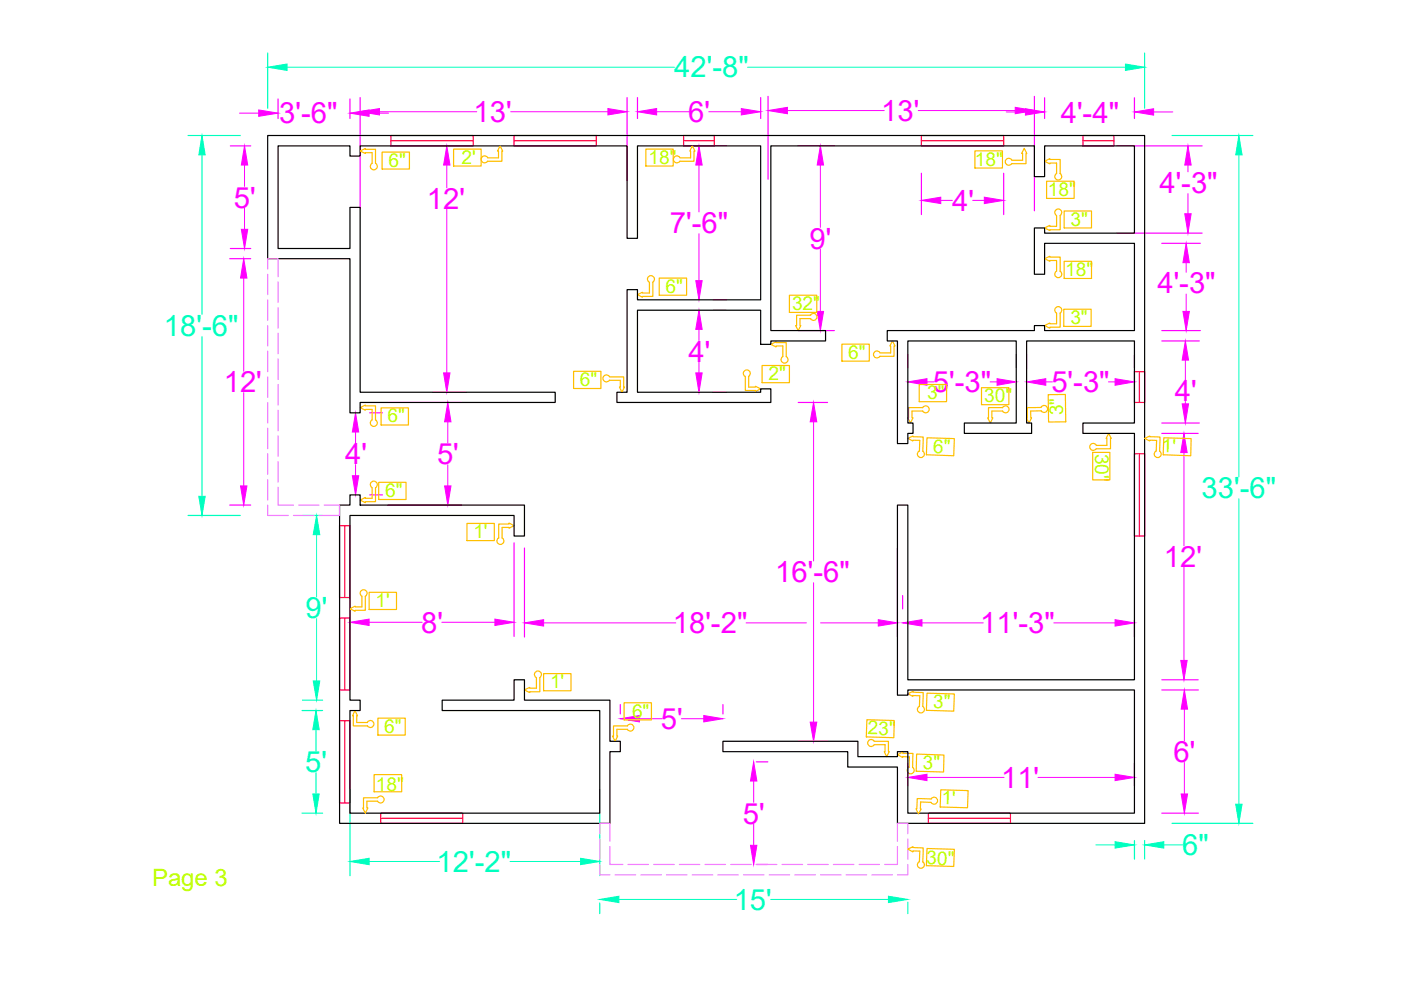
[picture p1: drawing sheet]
<svg xmlns="http://www.w3.org/2000/svg" width="297mm" height="210mm" viewBox="0 0 297 210" stroke-linecap="round" stroke-linejoin="round" font-family="sans-serif">
<!-- layer: Anno-Dims-02 -->
<g fill="none" stroke="#00ffbf" stroke-width=".25">
<path d="M56.8 11.2v11.7M242.7 11.2v11.7M39.9 28.7h11.1M248.5 28.7h17.1M39.9 109.3h11.1M64.1 109.3h4.3M64 150.7h4.4M64.1 148.4h4.3M64 172.4h4.4M74.2 167.3v18.4M127.2 167.3v18.4M240.5 178.2v3.9"/>
<path d="M242.7 178.2v3.9M248.5 174.6h17.1M127.2 191.5v2.2M192.5 191.3v2.4"/>
</g>
<g fill="none" stroke="#00ffbf" stroke-width=".21">
<path d="M60.9 14.3h82.1M158.5 14.3h80.1M42.8 32.8v33.9M262.7 32.8v68.3M42.8 71.3v33.9M67.1 113.4v13.2M262.7 105.7v64.8M67.1 131.2v13.2M67 154.7v4.5M67 163.8v4.5M232.4 179.1h4M246.7 179.1h4.2"/>
<path d="M78.3 182.7h14.9M108.1 182.7h15M131.2 190.7h25M163.4 190.7h25"/>
</g>
<g fill="#00ffbf" stroke="#00ffbf" stroke-width=".21">
<path d="M56.8 14.3l4.1-.7v1.3z"/>
<path d="M238.6 13.6l4.1 .7-4.1 .6z"/>
<path d="M262.7 28.7l.6 4.1h-1.3z"/>
<path d="M262 170.5h1.3l-.6 4.1z"/>
<path d="M236.4 178.5l4.1 .6-4.1 .7z"/>
<path d="M242.7 179.1l4-.6v1.3z"/>
<path d="M74.2 182.7l4.1-.7v1.3z"/>
<path d="M123.1 182l4.1 .7-4.1 .6z"/>
<path d="M42.8 28.7l.7 4.1h-1.4z"/>
<path d="M42.1 105.2h1.4l-.7 4.1z"/>
<path d="M67.1 109.3l.7 4.1h-1.4z"/>
<path d="M66.4 144.4h1.4l-.7 4z"/>
<path d="M67 150.7l.7 4h-1.4z"/>
<path d="M66.3 168.3h1.4l-.7 4.1z"/>
<path d="M127.2 190.7l4-.7v1.4z"/>
<path d="M188.4 190l4.1 .7-4.1 .7z"/>
</g>
<!-- layer: Windows-01 -->
<g fill="none" stroke="#ff003f" stroke-width=".25">
<path d="M82.9 28.7h17.4v2.2h-17.4zM82.9 29.8h17.4M109 28.7h17.4v2.2h-17.4zM109 29.8h17.4M144.9 28.7h6.6v2.2h-6.6zM144.9 29.8h6.6M195.4 28.7h17.4v2.2h-17.4zM195.4 29.8h17.4M229.6 28.7h6.6v2.2h-6.6zM229.6 29.8h6.6M240.5 78.8h2.2v6.5h-2.2zM241.6 78.8v6.5"/>
<path d="M240.5 96.2h2.2v17.5h-2.2zM241.6 96.2v17.5M72 111.4h2.2v15.3h-2.2zM73.1 111.4v15.3M72 131h2.2v15.3h-2.2zM73.1 131v15.3M72 152.8h2.2v17.5h-2.2zM73.1 152.8v17.5M80.7 172.4h17.4v2.2h-17.4zM80.7 173.5h17.4M196.8 172.4h17.4v2.2h-17.4zM196.8 173.5h17.4"/>
</g>
<!-- layer: Anno-Dims-01 -->
<g fill="none" stroke="#f0f" stroke-width=".25">
<path d="M48.8 30.9h4.4M59 21v4.1M74.2 21v4.1M76.4 20.7v23.5M91.7 30.9h7.1M133 20.7v17.7M135.2 20.7v4.4M151.2 30.9h2.8M161.3 20.7v4.4M162.8 20.4v17.6M169.2 30.9h7.7M195.4 36.7v8.8"/>
<path d="M212.8 36.7v8.8M219.3 20.4v24.3M221.5 20.7v4.4M236.8 30.9h18.1M240.5 20.7v4.4M48.7 54.8h4.5M48.8 52.7h4.4M236.8 49.4h18.1M246.3 51.6h8.2M151.2 63.6h2.8M151.2 65.8h2.8M169.2 70.1h7.7"/>
<path d="M192.5 75.2v2.8M215.5 75.2v2.8M217.7 75.2v2.8M240.5 75.2v2.8M246.3 70.1h8.2M246.3 72.3h8M78.4 87.5h2.7M82.2 85.3h15.7M91.7 83.2h7.1M151.2 83.2h2.8M169.2 85.3h6.3M246.3 89.7h8"/>
<path d="M246.3 91.9h7.7M48.7 107.1h4.5M74.2 115.1v19.8M78.4 104.9h2.7M82.2 107.1h15.7M109 115.1v19.8M111.2 116.2v18.9M190.3 116.2v18.9M191.4 126.3v2.8M240.5 131.4v3.7M131.5 149.4v2M153.3 149.4v2"/>
<path d="M169.2 157.2h6.3M246.3 146.3h7.8M246.3 144.1h7.7M160.3 161.5h2.5M192.5 161.8v4.8M240.5 161.8v4.8M246.3 172.4h7.8M160.3 183.3h2.5"/>
</g>
<g fill="none" stroke="#f0f" stroke-width=".21">
<path d="M50.8 24h4M51.8 35v4.5M78.3 24h4.1M80.5 23.7h20.6M94.7 35v4.8M108.3 23.7h20.6M139.2 23.7h6.9M148.2 35v9.9M150.3 23.7h6.9M166.9 23.4h20.6M173.9 35v13.2M194.7 23.4h20.6"/>
<path d="M213.3 23.7h4.1M244.6 23.7h4.1M251.9 35v1.4M51.7 59v19.7M51.8 44.1v4.5M94.7 44.4v34.7M148.2 49.6v9.9M173.9 52.8v13.2M199.5 42.5h2.4M206.2 42.5h2.5M251.5 55.7v2M251.9 41v4.3"/>
<path d="M148.2 69.8v2.4M148.2 76.7v2.4M251.3 76.4v4.2M251.5 62.3v3.7M51.7 83.3v19.7M75.4 91.6v2.4M75.4 98.5v2.4M94.9 89.4v4.5M94.9 98.5v4.5M172.5 89.4v29.5M196.5 81h1.5M209.9 81h1.5"/>
<path d="M221.7 81h1.4M235 81h1.4M251 96v19.7M251.3 85.1v.5M78.3 131.9h11.2M93.7 131.9h11.2M115.3 132.1h28M158.2 132.1h12.8M172.5 123.6v29.5M174 132.1h12.2M195.5 132.1h13M223.4 132.1h13"/>
<path d="M251 120.3v19.7M135.6 152.4h4.7M144.5 152.4h4.7M251.1 150.4v6.6M159.8 165.6v4.5M159.8 174.7v4.5M196.5 164.8h16.4M220.1 164.8h16.3M251.1 161.7v6.6"/>
</g>
<g fill="#f0f" stroke="#f0f" stroke-width=".21">
<path d="M128.9 23l4.1 .7-4.1 .7z"/>
<path d="M76.4 23.7l4.1-.7v1.4z"/>
<path d="M94.7 30.9l.7 4.1h-1.3z"/>
<path d="M94.1 79.1h1.3l-.7 4.1z"/>
<path d="M162.8 23.4l4.1-.6v1.3z"/>
<path d="M215.3 22.8l4 .6-4 .7z"/>
<path d="M173.9 30.9l.7 4.1h-1.3z"/>
<path d="M173.3 66h1.3l-.7 4.1z"/>
<path d="M191.4 132.1l4.1-.7v1.3z"/>
<path d="M236.4 131.4l4.1 .7-4.1 .6z"/>
<path d="M192.5 164.8l4-.6v1.3z"/>
<path d="M236.4 164.2l4.1 .6-4.1 .7z"/>
<path d="M111.2 132.1l4.1-.7v1.3z"/>
<path d="M186.2 131.4l4.1 .7-4.1 .6z"/>
<path d="M172.5 85.3l.7 4.1h-1.4z"/>
<path d="M171.8 153.1h1.4l-.7 4.1z"/>
<path d="M74.2 131.9l4.1-.6v1.3z"/>
<path d="M104.9 131.3l4.1 .6-4.1 .7z"/>
<path d="M94.9 85.3l.7 4.1h-1.3z"/>
<path d="M94.3 103h1.3l-.7 4.1z"/>
<path d="M75.4 87.5l.7 4.1h-1.4z"/>
<path d="M74.7 100.9h1.4l-.7 4z"/>
<path d="M131.5 152.4l4.1-.7v1.4z"/>
<path d="M149.2 151.7l4.1 .7-4.1 .7z"/>
<path d="M159.8 161.5l.7 4.1h-1.4z"/>
<path d="M159.1 179.2h1.4l-.7 4.1z"/>
<path d="M157.2 23l4.1 .7-4.1 .7z"/>
<path d="M135.2 23.7l4-.7v1.4z"/>
<path d="M192.5 81l4-.7v1.4z"/>
<path d="M211.4 80.3l4.1 .7-4.1 .7z"/>
<path d="M217.7 81l4-.7v1.4z"/>
<path d="M236.4 80.3l4.1 .7-4.1 .7z"/>
<path d="M251.3 72.3l.7 4.1h-1.4z"/>
<path d="M250.6 85.6h1.4l-.7 4.1z"/>
<path d="M217.4 23.1l4.1 .6-4.1 .7z"/>
<path d="M240.5 23.7l4.1-.6v1.3z"/>
<path d="M251.9 30.9l.6 4.1h-1.3z"/>
<path d="M251.2 45.3h1.3l-.6 4.1z"/>
<path d="M251.5 51.6l.7 4.1h-1.4z"/>
<path d="M250.8 66h1.4l-.7 4.1z"/>
<path d="M74.2 24l4.1-.7v1.4z"/>
<path d="M54.8 23.3l4.2 .7-4.2 .7z"/>
<path d="M251.1 146.3l.7 4.1h-1.4z"/>
<path d="M250.4 168.3h1.4l-.7 4.1z"/>
<path d="M251 91.9l.7 4.1h-1.4z"/>
<path d="M250.3 140h1.4l-.7 4.1z"/>
<path d="M51.8 30.9l.7 4.1h-1.3z"/>
<path d="M51.2 48.6h1.3l-.7 4.1z"/>
<path d="M51.7 54.8l.7 4.2h-1.4z"/>
<path d="M51 103h1.4l-.7 4.1z"/>
<path d="M148.2 30.9l.7 4.1h-1.4z"/>
<path d="M147.5 59.5h1.4l-.7 4.1z"/>
<path d="M148.2 65.8l.7 4h-1.4z"/>
<path d="M147.5 79.1h1.4l-.7 4.1z"/>
<path d="M208.7 41.8l4.1 .7-4.1 .7z"/>
<path d="M195.4 42.5l4.1-.7v1.4z"/>
</g>
<!-- layer: Multileaders -->
<g fill="none" stroke="#ffbf00" stroke-width=".25">
<path d="M78.9 34.6a.74 .74 0 0 0-.2 1.1 .74 .74 0 0 0 1.1 0 .74 .74 0 0 0-.2-1.1M78.9 34.7v-2.3h-1.4v.1l-1.1-.5 1.1-.5v.2h2.1v3M81 32.2h5.8v3.6h-5.8zM96.2 31.6h5.8v3.6h-5.8zM103.4 33.4a.74 .74 0 0 0-1.1-.2 .74 .74 0 0 0 0 1.2 .74 .74 0 0 0 1.1-.2M103.4 33.5h2.3v-1.5h-.2l.5-1.1 .6 1.1h-.2v2.2h-3M136.9 31.6h5.8v3.6h-5.8zM144.2 33.4a.74 .74 0 0 0-1.2-.2 .74 .74 0 0 0 0 1.2 .74 .74 0 0 0 1.2-.2M144.2 33.5h2.2v-1.5h-.2l.6-1.1 .5 1.1h-.2v2.2h-2.9M206.7 32h5.8v3.6h-5.8zM214.5 33.9a.74 .74 0 0 0-1.1-.2 .74 .74 0 0 0 0 1.2 .74 .74 0 0 0 1.1-.2M214.5 34h2.3v-1.5h-.2l.6-1.1 .5 1.1h-.2v2.2h-3"/>
<path d="M221.9 38.4h5.8v3.7h-5.8zM224 36.8a.74 .74 0 0 0-.2 1.1 .74 .74 0 0 0 1.1 0 .74 .74 0 0 0-.2-1.1M224 36.8v-2.2h-1.4v.1l-1.1-.5 1.1-.6v.2h2.2v3M137.6 59.8a.75 .75 0 0 1-.1-1.1 .75 .75 0 0 1 1.1 0 .75 .75 0 0 1-.2 1.1v3.1h-2.2v.1l-1-.5 1-.5v.1h1.5v-2.3M139.8 59h5.8v3.6h-5.8zM224.7 45.7a.74 .74 0 0 0 .2-1.1 .74 .74 0 0 0-1.1 0 .74 .74 0 0 0 .2 1.1v2.3h-1.4v-.2l-1.1 .5 1.1 .6v-.2h2.2v-3M224.7 57.5a.73 .73 0 0 1 .3 1.1 .73 .73 0 0 1-1.1 0 .73 .73 0 0 1 .1-1.1v-2.3h-1.4v.2l-1.1-.6 1.1-.5v.2h2.2v3M225.6 55.4h5.8v3.6h-5.8zM225.6 44.7h5.8v3.6h-5.8zM121.6 78.7h5.8v3.7h-5.8zM129.2 79.9a.75 .75 0 0 0-1.1-.2 .75 .75 0 0 0 0 1.1 .75 .75 0 0 0 1.1-.2h2.3v1.5h-.2l.6 1.1 .5-1.1h-.2v-2.2h-3M158 79.8a.74 .74 0 0 1-.2-1.1 .74 .74 0 0 1 1.1 0 .74 .74 0 0 1-.2 1.1"/>
<path d="M158 79.8v3h2.2v.2l1.1-.5-1.1-.6v.2h-1.5v-2.3M161.6 77.5h5.8v3.6h-5.8zM166 75.6a.74 .74 0 0 0-.2 1.1 .74 .74 0 0 0 1.1 0 .74 .74 0 0 0-.2-1.1M166 75.6v-2.3h-1.5v.3l-1.1-.6 1.1-.5v.1h2.2v3M167.4 62.6h5.8v3.6h-5.8zM171.8 66.8a.74 .74 0 0 1 1.1-.2 .74 .74 0 0 1 0 1.2 .74 .74 0 0 1-1.1-.2M171.9 66.8h-3v2.2h-.2l.5 1.1 .6-1.1h-.2v-1.5h2.3M178.5 73h5.8v3.6h-5.8zM186.5 74.8h2.3v-1.5h-.1l.5-1 .6 1h-.2v2.3h-3.1M186.6 74.8a.74 .74 0 0 0-1.1-.2 .74 .74 0 0 0 0 1.1 .74 .74 0 0 0 1.1-.2M224 66.4a.74 .74 0 0 1-.2-1.1 .74 .74 0 0 1 1.1 0 .74 .74 0 0 1-.2 1.1M224 66.4v2.3h-1.4v-.2l-1.1 .5 1.1 .6v-.2h2.2v-3"/>
<path d="M225.5 65.6h5.8v3.6h-5.8zM76.4 86.4l1.1-.5v.1h2.1v3.1a.73 .73 0 0 1 .2 1.1 .73 .73 0 0 1-1.2-.1 .73 .73 0 0 1 .3-1.1v-2.2h-1.4v.2zM80.8 86.5h5.8v3.6h-5.8zM194.9 81.5h5.8v3.7h-5.8zM194.9 95.6a.74 .74 0 0 0-.2 1.1 .74 .74 0 0 0 1.1 .1 .74 .74 0 0 0-.2-1.2M194.9 95.7l.1-2.3-1.5-.1v.2l-1-.6 1.1-.5v.2l2.1 .1v3M195.6 86.4a.73 .73 0 0 1 1.1-.2 .73 .73 0 0 1 .1 1.1 .73 .73 0 0 1-1.1-.1h-2.3v1.4h.2l-.6 1.1-.5-1.1h.1v-2.2h3.1M196.5 92.8l5.8 .2-.1 3.6-5.8-.2zM208.1 82.2h5.8v3.6h-5.8zM212.6 86.4a.74 .74 0 0 1 1.1-.2 .74 .74 0 0 1 0 1.2 .74 .74 0 0 1-1.1-.2M212.6 86.4h-3v2.2h-.2l.6 1.1 .5-1.1h-.2v-1.4h2.3M220.7 86.3a.74 .74 0 0 1 1.1-.2 .74 .74 0 0 1 .1 1.2 .74 .74 0 0 1-1.2-.2"/>
<path d="M220.8 86.4h-3v2.2h-.2l.6 1.1 .5-1.1h-.1l-.1-1.4 2.3-.1M222.2 83.7l3.7-.1 .1 5.8-3.7 .1zM231.7 95.9h3.6v5.9h-3.6zM232.4 94.4a.75 .75 0 0 0-1.1-.2 .75 .75 0 0 0 0 1.2 .75 .75 0 0 0 1.1-.2h3v-2.3h.2l-.5-1-.6 1h.2v1.5h-2.3M245.1 95.6a.74 .74 0 0 0-.2 1.1 .74 .74 0 0 0 1.1 .1 .74 .74 0 0 0-.2-1.2M245.1 95.7l.1-2.3-1.5-.1v.2l-1-.6 1.1-.5v.2l2.1 .1v3M246.7 92.8l5.8 .2v3.6l-5.9-.2zM78.8 102.2a.74 .74 0 0 1 1.1 .1 .74 .74 0 0 1-.3 1.1v3h-2.1v.2l-1.1-.6 1.1-.5v.1h1.4v-2.2l-.4-.6zM80.3 102.3h5.8v3.6h-5.8zM99 111h5.8v3.6h-5.8zM105.7 114a.74 .74 0 0 0-.2 1.2 .74 .74 0 0 0 1.2 0 .74 .74 0 0 0-.2-1.2M105.7 114.1v-3h2.2v-.2l1.1 .5-1.1 .6v-.2h-1.4v2.3"/>
<path d="M76.6 125.2a.73 .73 0 0 1 1.1 .2 .73 .73 0 0 1-.2 1v3h-2.2v.2l-1.1-.5 1.1-.6v.2h1.4v-2.3l-.3-.6zM78.3 125.6h5.8v3.6h-5.8zM77.9 153.1a.74 .74 0 0 1 1.1-.2 .74 .74 0 0 1 0 1.2 .74 .74 0 0 1-1.1-.2M77.9 153.2h-2.3v-1.4h.2l-.5-1.1-.6 1.1h.2v2.1h3M80.1 152.3h5.8v3.6h-5.8zM113.7 143.7a.75 .75 0 0 1-.2-1.2 .75 .75 0 0 1 1.2 0 .75 .75 0 0 1-.2 1.2v3h-2.2v.1l-1.1-.5 1.1-.6v.2h1.4v-2.2M115.3 142.8h5.8v3.7h-5.8zM132.3 149h5.8v3.6h-5.8zM133 153.9a.74 .74 0 0 1 1.1-.2 .74 .74 0 0 1 0 1.1 .74 .74 0 0 1-1.1-.2M133 153.9h-2.9v2.2h-.2l.5 1.1 .6-1.1h-.2v-1.5h2.2M183.8 152.6l5.8 .2-.1 3.6-5.8-.2zM184.1 157.1l.7-.3 .6 .4h3v2.2h.1l-.5 1-.5-1h.1v-1.5h-2.3a.74 .74 0 0 1-1 .2 .74 .74 0 0 1-.2-1z"/>
<path d="M194.3 159.9l5.8 .2v3.6l-5.8-.2zM194.9 149.8a.74 .74 0 0 0-.2 1.1 .74 .74 0 0 0 1.1 0 .74 .74 0 0 0-.1-1.1v-3h-2.1v-.2l-1.1 .5 1 .5v-.1h1.5l-.1 2.3M196.5 147l5.8 .1-.1 3.7-5.8-.2zM79.3 164.2h5.9v3.7h-5.9zM80.1 169.1a.74 .74 0 0 1 1.1-.2 .74 .74 0 0 1 0 1.2 .74 .74 0 0 1-1.1-.2M80.1 169.1h-3v2.2h-.2l.6 1.1 .5-1.1h-.2v-1.4h2.3M192.7 162.7l.1-2.2-1.4-.1v.2l-1.1-.6 1.1-.5v.2l2.2 .1-.1 3M192.7 162.7a.74 .74 0 0 0-.2 1.1 .74 .74 0 0 0 1.1 0 .74 .74 0 0 0-.1-1.1M196.5 179.9l5.8 .2-.1 3.6-5.8-.2zM197.4 169.4a.74 .74 0 0 1 1.1-.2 .74 .74 0 0 1 0 1.1 .74 .74 0 0 1-1.1-.2M197.5 169.4l-3-.1-.1 2.2h-.2l.5 1.1 .6-1.1h-.2l.1-1.5 2.2 .1M199.5 167.5l5.8 .1-.2 3.7-5.8-.2z"/>
<path d="M194.9 182.7a.74 .74 0 0 0-.2 1.1 .74 .74 0 0 0 1.1 0 .74 .74 0 0 0-.2-1.1M194.9 182.7l.1-2.2-1.5-.1v.2l-1-.6 1.1-.5v.2l2.1 .1v3"/>
</g>
<!-- layer: Plan-01 -->
<path d="M56.8 28.7h185.9v145.9h-52.4v-12h-10.6v-3.2h-26.4v-2.2h28.6v3.2h8.4v-1h2.2v13h48v-26.1h-48v1.1h-2.2v-40.3h2.2v37h48v-52.2h-10.9v-2.2h10.9v-17.4h-22.8v17.4h1v2.2h-14.2v-2.2h11v-17.4h-23v17.4h1.1v2.2h-1.1v2.2h-2.2v-21.8h-2.2v-2.2h31.2v-1.1h2.2v1.1h19v-18.5h-19v6.6h-2.2v-9.9h2.2v1.1h19v-18.5h-19v6.6h-2.2v-6.6h-55.9v39.2h11.6v2.2h-11.6v.7h-2.1v-7.2h-26.1v17.4h26.1v-.7h2.1v2.8h-32.6v-2.1h2.2v-21.8h2.2v2.2h26.1v-32.7h-26.1v19.6h-2.2v-19.6h-56.6v2.2h-2.2v-2.2h-15.2v21.8h15.2v-8.7h2.2v39.2h41.3v2.1h-41.3v2.2h-2.2v-32.7h-17.4zM72 107.1h2.2v-2.2h2.2v2.2h34.8v6.6h-2.2v-4.4h-34.8v39.1h2.2v2.3h-2.2v21.7h53v-21.7h-33.4v-2.3h15.2v-4.3h2.2v4.3h18.1v8.8h2.2v2.2h-2.2v15.2h-57.3z" fill="none" stroke="#000" stroke-width=".25"/>
<!-- layer: Verandah -->
<g fill="none" stroke="#df7fff" stroke-width=".25">
<path d="M56.8 57.1v-2.3h2.2v3.9M56.8 58.2v4.3M59 59.8v4.3M56.8 63.6v4.3M56.8 69v4.3M56.8 74.5v4.3M56.8 79.9v4.4M59 65.2v4.4M59 70.6v4.4M59 76.1v4.4M56.8 85.3v4.4M56.8 90.8v4.4"/>
<path d="M56.8 96.2v4.4M59 81.5v4.4M59 87v4.3M59 92.4v4.4M59 97.9v4.3M56.8 107.1v2.2h4.3M56.8 101.7v4.3M59 103.3v3.8h3.2M62.2 109.3h4.4M63.3 107.1h4.3M68.7 107.1h3.3v2.2h-4.4M127.2 176.8v-2.2h2.1v3.8"/>
<path d="M127.2 177.9v4.3M129.3 179.5v3.8h2.8M190.3 179.5v3.8h-2.7M192.5 176.8v-2.2h-2.2v3.8M192.5 177.9v4.3M127.2 183.3v2.2h2.1M130.4 185.5h4.4M133.1 183.3h4.4M135.9 185.5h4.3M138.6 183.3h4.3M141.3 185.5h4.4M144 183.3h4.4"/>
<path d="M146.8 185.5h4.3M149.5 183.3h4.3M152.2 185.5h4.3M154.9 183.3h4.4M157.6 185.5h4.4M160.3 183.3h4.4M163.1 185.5h4.3M165.8 183.3h4.4M168.5 185.5h4.4M171.2 183.3h4.4M174 185.5h4.3M176.7 183.3h4.3"/>
<path d="M179.4 185.5h4.4M182.1 183.3h4.4M184.9 185.5h4.3M192.5 183.3v2.2h-2.2"/>
</g>
<g font-size="6.2" fill="#00ffbf">
<text x="142.9" y="16.4">42'-8&quot;</text>
<text x="34.7" y="71.2">18'-6&quot;</text>
<text x="254.7" y="105.6">33'-6&quot;</text>
<text x="64.8" y="131">9'</text>
<text x="64.7" y="163.7">5'</text>
<text x="92.6" y="184.9">12'-2&quot;</text>
<text x="250.6" y="181.3">6&quot;</text>
<text x="155.6" y="192.9">15'</text>
</g>
<g font-size="6.2" fill="#f0f">
<text x="59.2" y="26.1">3'-6&quot;</text>
<text x="100.4" y="25.9">13'</text>
<text x="145.9" y="25.9">6'</text>
<text x="186.8" y="25.6">13'</text>
<text x="224.9" y="26">4'-4&quot;</text>
<text x="245.8" y="40.9">4'-3&quot;</text>
<text x="49.6" y="44">5'</text>
<text x="90.5" y="44.3">12'</text>
<text x="201.9" y="44.7">4'</text>
<text x="142" y="49.4">7'-6&quot;</text>
<text x="171.6" y="52.7">9'</text>
<text x="245.4" y="62.2">4'-3&quot;</text>
<text x="146" y="76.7">4'</text>
<text x="47.4" y="83.2">12'</text>
<text x="197.8" y="83.2">5'-3&quot;</text>
<text x="222.9" y="83.2">5'-3&quot;</text>
<text x="249.1" y="85.1">4'</text>
<text x="73.2" y="98.5">4'</text>
<text x="92.7" y="98.4">5'</text>
<text x="164.4" y="123.4">16'-6&quot;</text>
<text x="246.8" y="120.2">12'</text>
<text x="89.3" y="134.1">8'</text>
<text x="142.6" y="134.3">18'-2&quot;</text>
<text x="207.8" y="134.3">11'-3&quot;</text>
<text x="140.1" y="154.6">5'</text>
<text x="248.8" y="161.5">6'</text>
<text x="212.2" y="167">11'</text>
<text x="157.5" y="174.6">5'</text>
</g>
<text font-size="5.1" fill="#7fff00" x="32.2" y="187.8">Page 3</text>
<g font-size="4.1" fill="#bfff00">
<text x="82.4" y="35.3">6&quot;</text>
<text x="97.8" y="34.7">2'</text>
<text x="137.5" y="34.7">18&quot;</text>
<text x="206.7" y="35.2">18&quot;</text>
<text x="222.2" y="41.5">18&quot;</text>
<text x="227" y="47.8">3&quot;</text>
<text x="225.8" y="58.5">18&quot;</text>
<text x="141.1" y="62">6&quot;</text>
<text x="167.9" y="65.8">32&quot;</text>
<text x="226.9" y="68.7">3&quot;</text>
<text x="179.9" y="76.1">6&quot;</text>
<text x="123" y="81.8">6&quot;</text>
<text x="162.9" y="80.6">2&quot;</text>
<text x="82.2" y="89.6">6&quot;</text>
<text x="196.6" y="84.7">3&quot;</text>
<text x="208.6" y="85.3">30&quot;</text>
<text x="225.4" y="88.1" transform="rotate(-91 225.4 88.1)">3&quot;</text>
<text x="197.8" y="96" transform="rotate(2 197.8 96)">6&quot;</text>
<text x="246.3" y="95.9" transform="rotate(2 246.3 95.9)">1'</text>
<text x="232.2" y="96.2" transform="rotate(90 232.2 96.2)">30&quot;</text>
<text x="81.6" y="105.4">6&quot;</text>
<text x="100.4" y="114.1">1'</text>
<text x="79.6" y="128.7">1'</text>
<text x="116.6" y="145.9">1'</text>
<text x="81.5" y="155.3">6&quot;</text>
<text x="134" y="152.2">6&quot;</text>
<text x="183.9" y="155.7" transform="rotate(2 183.9 155.7)">23&quot;</text>
<text x="197.8" y="150.1" transform="rotate(2 197.8 150.1)">3&quot;</text>
<text x="79.7" y="167.6">18&quot;</text>
<text x="195.6" y="163" transform="rotate(2 195.6 163)">3&quot;</text>
<text x="199.6" y="170.5" transform="rotate(2 199.6 170.5)">1'</text>
<text x="196.4" y="183.3" transform="rotate(2 196.4 183.3)">30&quot;</text>
</g>
</svg>
